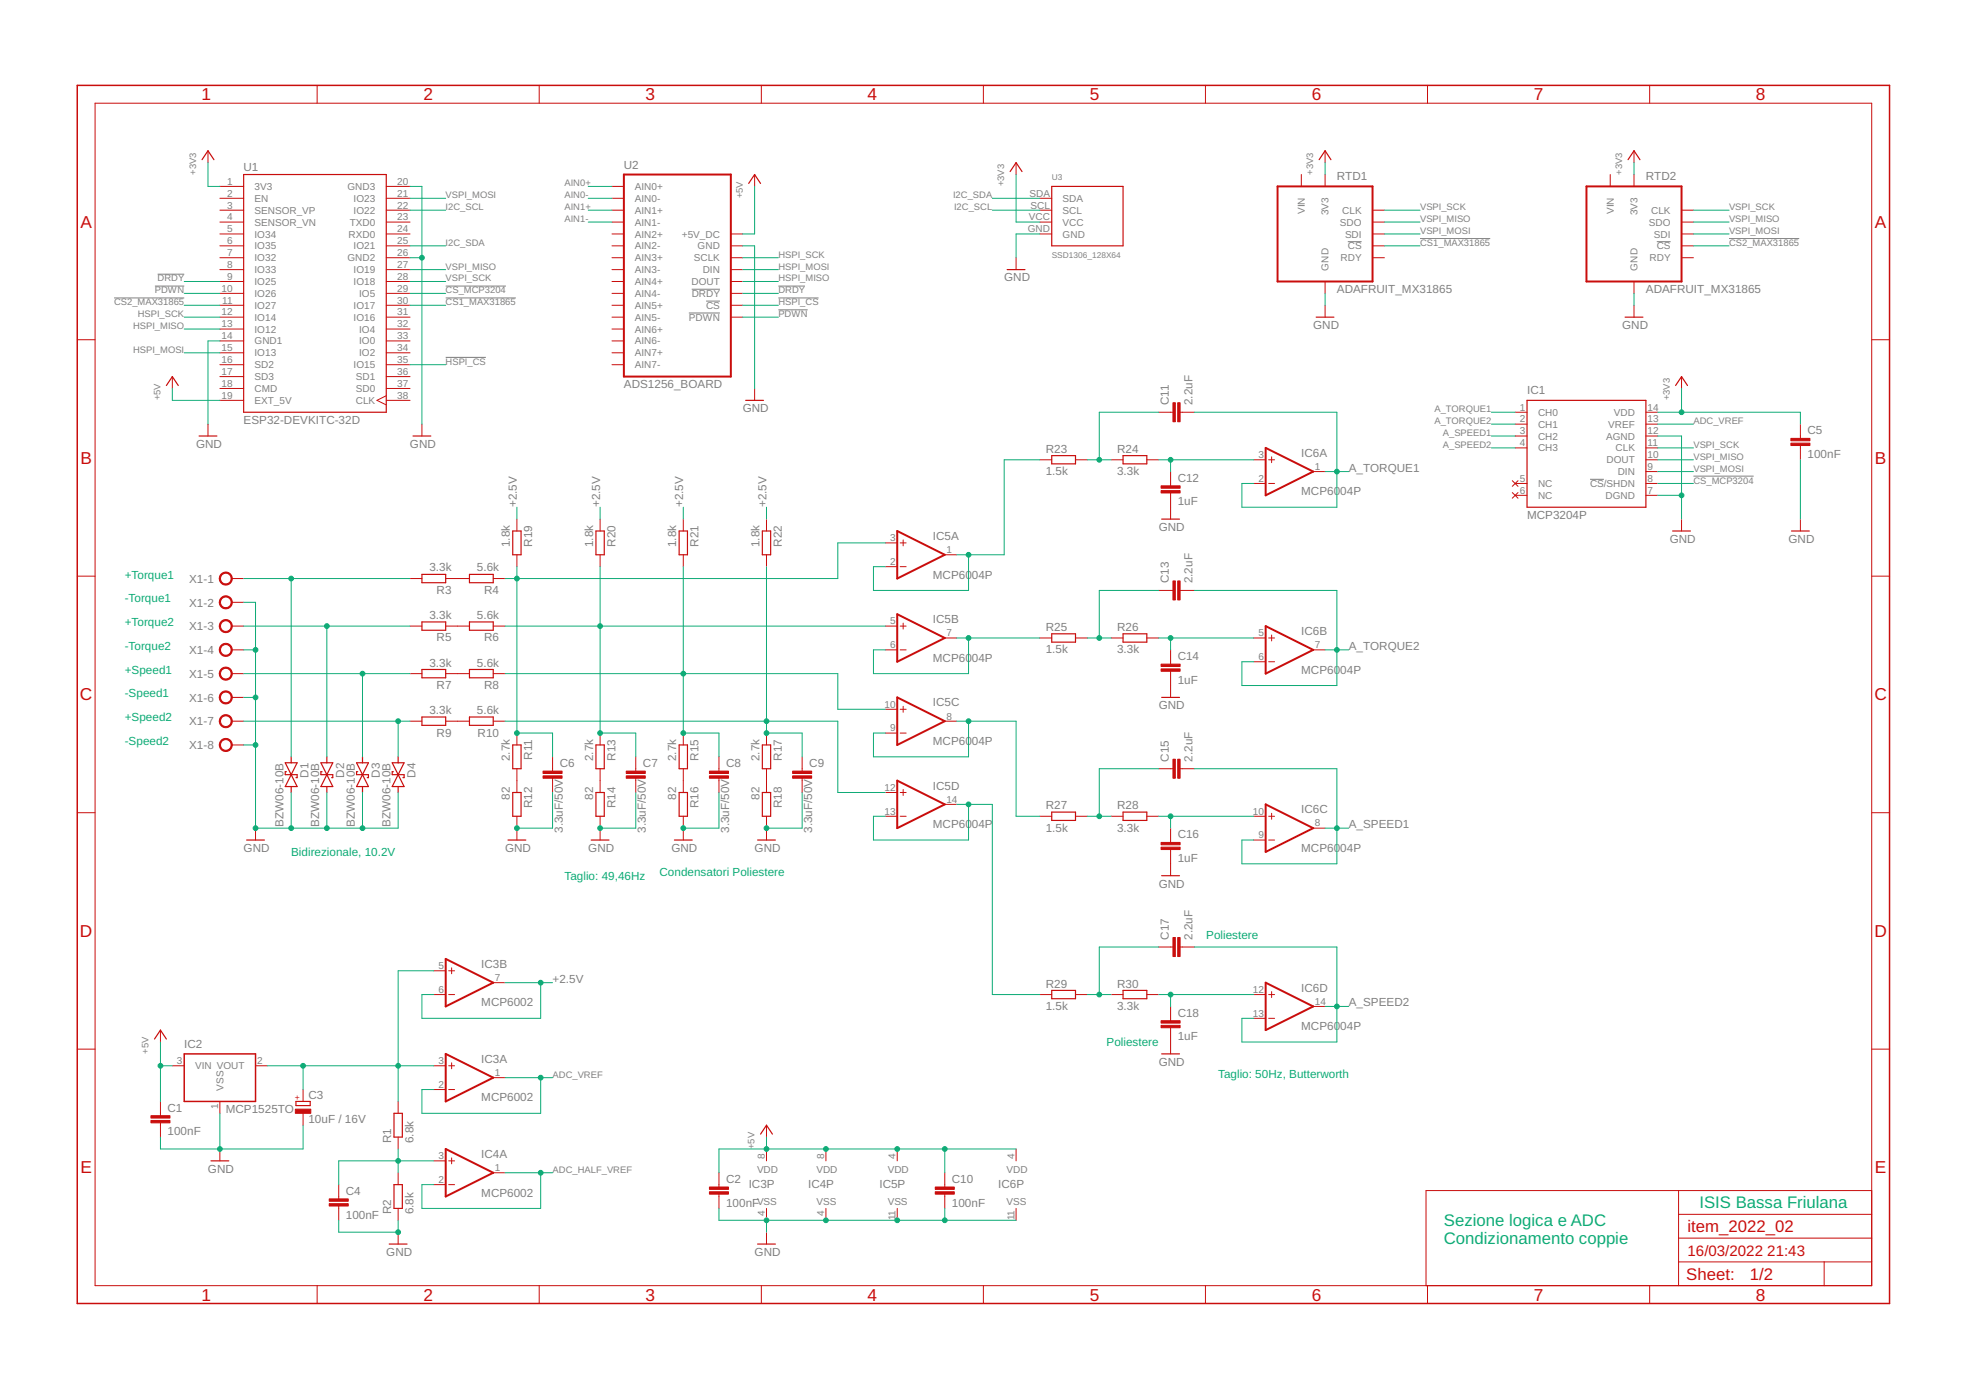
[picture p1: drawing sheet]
<svg xmlns="http://www.w3.org/2000/svg" width="420mm" height="297mm" viewBox="0 0 420 297" stroke-linecap="round" stroke-linejoin="round" font-family="sans-serif">
<g fill="none" stroke="#808080" stroke-width=".21">
<path d="M33.7 58.6h5.7M288 51.6h3M303.5 51h15M354.1 51.6h2.9M369.5 51h15M24.4 63.7h15M33.1 61.1h6.3M95.2 61.1h12.9M95.2 63.7h15M95.2 76.4h8.6M147.2 66.9h6.7M147.8 61.8h6.1"/>
<path d="M150.9 64.3h3M166.3 61.1h5.7M166.3 63.7h8.6M166.3 66.2h6.3M339.8 102.4h3M361.9 101.7h12.9"/>
</g>
<g fill="none" stroke="#c90d0c" stroke-width=".25">
<path d="M43.2 34.1l1.2-1.9 1.3 1.9M52.1 37.3h30.4v50.8h-30.4zM160 39.2l1.3-1.9 1.2 1.9M215.9 36.7l1.2-1.9 1.3 1.9M224.8 39.8h15.2v12.7h-15.2zM281.9 34.1l1.3-1.9 1.2 1.9M347.9 34.1l1.3-1.9 1.3 1.9M215.2 57.6h3.9M281.3 67.8h3.8M347.3 67.8h3.8M35.6 82.4l1.2-1.9 1.3 1.9M42.5 93.2h3.9"/>
<path d="M88.3 93.2h3.8M159.4 85.6h3.8M224.8 97.4h5v1.7h-5zM240 97.4h5.1v1.7h-5.1zM326.3 85.6h25.4v22.8h-25.4zM358.1 82.4l1.3-1.9 1.2 1.9M109.6 113.5h1.8v5.1h-1.8zM127.4 113.5h1.7v5.1h-1.7zM145.1 113.5h1.8v5.1h-1.8zM162.9 113.5h1.8v5.1h-1.8zM248.3 110.9h3.8M357.5 113.5h3.8"/>
<path d="M382.9 113.5h3.8M90.2 122.7h5v1.8h-5zM90.2 132.9h5v1.8h-5zM100.3 122.7h5.1v1.8h-5.1zM100.3 132.9h5.1v1.8h-5.1zM224.8 135.4h5v1.8h-5zM240 135.4h5.1v1.8h-5.1zM90.2 143.1h5v1.7h-5zM90.2 153.2h5v1.8h-5zM100.3 143.1h5.1v1.7h-5.1zM100.3 153.2h5.1v1.8h-5.1zM109.6 159.2h1.8v5.1h-1.8z"/>
<path d="M127.4 159.2h1.7v5.1h-1.7zM145.1 159.2h1.8v5.1h-1.8zM162.9 159.2h1.8v5.1h-1.8zM248.3 149h3.8M52.7 179.5h3.8M61 163h2.5l-2.5 5.1h2.5zM61.2 164.9h-.2v.6h2.5v.7h-.3M62.2 161.7v1.3M62.2 168.1v1.3M68.6 163l2.5 5.1h-2.5l2.5-5.1zM68.8 164.9h-.2v.6h2.5v.7h-.2M69.8 161.7v1.3"/>
<path d="M69.8 168.1v1.3M76.2 163h2.5l-2.5 5.1h2.5zM76.5 164.9h-.3v.6h2.5v.7h-.2M77.5 161.7v1.3M77.5 168.1v1.3M83.8 163h2.6l-2.6 5.1h2.6zM84.1 164.9h-.3v.6h2.6v.7h-.3M85.1 161.7v1.3M85.1 168.1v1.3M108.6 179.5h3.8M109.6 169.4h1.8v5h-1.8zM126.3 179.5h3.9"/>
<path d="M127.4 169.4h1.7v5h-1.7zM144.1 179.5h3.8M145.1 169.4h1.8v5h-1.8zM161.9 179.5h3.8M162.9 169.4h1.8v5h-1.8zM224.8 173.5h5v1.8h-5zM240 173.5h5.1v1.8h-5.1zM248.3 187.1h3.8M224.8 211.6h5v1.8h-5zM240 211.6h5.1v1.8h-5.1zM33 222l1.3-1.9 1.3 1.9M63.2 235.4h3.1v.9h-3.1z"/>
<path d="M84.2 237.9h1.8v5.1h-1.8zM248.3 225.2h3.8M45.1 248.1h3.8M84.2 253.2h1.8v5h-1.8zM162.5 242.4l1.3-1.9 1.3 1.9M83.2 265.9h3.8M161.9 265.9h3.8"/>
</g>
<g fill="none" stroke="#c90d0c" stroke-width=".21">
<path d="M67.8 18.2v3.9M115.2 18.2v3.9M162.7 18.2v3.9M210.2 18.2v3.9M257.6 18.2v3.9M305.1 18.2v3.9M352.6 18.2v3.9M20.3 22.1h379.7v252.6h-379.7zM44.4 32.2v2.6M47 39.8h5.1M82.5 39.8h5.1M130.8 39.8h2.5"/>
<path d="M161.3 37.3v2.5M217.1 34.8v2.5M278.1 37.3v2.5M283.2 32.2v2.6M283.2 37.3v2.5M344.1 37.3v2.5M349.2 32.2v2.6M349.2 37.3v2.5M47 42.4h5.1M47 44.9h5.1M47 47.5h5.1M47 50h5.1"/>
<path d="M47 52.5h5.1M47 55.1h5.1M47 57.6h5.1M82.5 42.4h5.1M82.5 44.9h5.1M82.5 47.5h5.1M82.5 50h5.1M82.5 52.5h5.1M82.5 55.1h5.1M82.5 57.6h5.1M130.8 42.4h2.5M130.8 44.9h2.5"/>
<path d="M130.8 47.5h2.5M130.8 50h2.5M130.8 52.5h2.5M130.8 55.1h2.5M130.8 57.6h2.5M156.2 50h2.5M156.2 52.5h2.5M156.2 55.1h2.5M156.2 57.6h2.5M217.1 55.1v2.5M222.2 42.4h2.6M222.2 44.9h2.6"/>
<path d="M222.2 47.5h2.6M222.2 50h2.6M293.3 44.9h2.6M293.3 47.5h2.6M293.3 50h2.6M293.3 52.5h2.6M293.3 55.1h2.6M359.4 44.9h2.5M359.4 47.5h2.5M359.4 50h2.5M359.4 52.5h2.5M359.4 55.1h2.5"/>
<path d="M16.5 72.6h3.8M47 60.2h5.1M47 62.7h5.1M47 65.2h5.1M47 67.8h5.1M47 70.3h5.1M47 72.9h5.1M47 75.4h5.1M47 77.9h5.1M82.5 60.2h5.1M82.5 62.7h5.1M82.5 65.2h5.1"/>
<path d="M82.5 67.8h5.1M82.5 70.3h5.1M82.5 72.9h5.1M82.5 75.4h5.1M82.5 77.9h5.1M130.8 60.2h2.5M130.8 62.7h2.5M130.8 65.2h2.5M130.8 67.8h2.5M130.8 70.3h2.5M130.8 72.9h2.5M130.8 75.4h2.5"/>
<path d="M130.8 77.9h2.5M156.2 60.2h2.5M156.2 62.7h2.5M156.2 65.2h2.5M156.2 67.8h2.5M283.2 60.2v2.5M283.2 65.2v2.6M349.2 60.2v2.5M349.2 65.2v2.6M400 72.6h3.8M36.8 80.5v2.5M44.4 90.6v2.6"/>
<path d="M47 80.5h5.1M47 83h5.1M47 85.6h5.1M82.5 80.5h5.1M82.5 83h5.1M82.5 85.6h5.1M82.5 84.6l-1.9 1 1.9 .9M90.2 90.6v2.6M161.3 83v2.6M222.2 98.3h2.6M229.8 98.3h2.6M237.5 98.3h2.5"/>
<path d="M245.1 98.3h2.5M247.6 88.1h3.1M252.2 88.1h3M267.9 98.3h2.6M271.1 98.3h1.3M271.8 97.6v1.3M323.8 88.1h2.5M323.8 90.6h2.5M323.8 95.7h2.5M323.8 93.2h2.5M351.7 88.1h2.6M351.7 90.6h2.6"/>
<path d="M351.7 98.3h2.6M351.7 95.7h2.6M351.7 93.2h2.6M359.4 80.5v2.5M384.8 90.6v3.1M384.8 95.2v3.1M110.5 110.9v2.6M110.5 118.6v2.5M128.2 110.9v2.6M128.2 118.6v2.5M146 110.9v2.6M146 118.6v2.5"/>
<path d="M163.8 110.9v2.6M163.8 118.6v2.5M189.2 116h2.5M192.4 116h1.3M193 115.4v1.2M201.9 118.6h2.5M250.2 100.8v3M250.2 105.3v5.6M267.9 103.3h2.6M271.1 103.3h1.3M280.6 100.8h2.6M323.2 102.7l1.2 1.2"/>
<path d="M323.2 105.3l1.2 1.2M323.8 103.3h2.5M323.8 105.9h2.5M324.4 102.7l-1.2 1.2M324.4 105.3l-1.2 1.2M351.7 103.3h2.6M351.7 105.9h2.6M351.7 100.8h2.6M359.4 110.9v2.6M384.8 110.9v2.6M16.5 123.1h3.8M49.5 123.6h2.6"/>
<path d="M49.5 128.7h2.6M49.5 133.8h2.6M49.5 138.9h2.6M87.6 123.6h2.6M87.6 133.8h2.6M95.2 123.6h5.1M95.2 133.8h5.1M105.4 123.6h2.5M105.4 133.8h2.5M189.2 133.8h2.5M189.2 138.9h2.5M189.2 121.1h2.5"/>
<path d="M192.4 133.8h1.3M192.4 138.9h1.3M192.4 121.1h1.3M193 133.2v1.2M201.9 136.3h2.5M222.2 136.3h2.6M229.8 136.3h2.6M237.5 136.3h2.5M245.1 136.3h2.5M247.6 126.2h3.1M250.2 138.9v3M252.2 126.2h3"/>
<path d="M267.9 136.3h2.6M271.1 136.3h1.3M271.8 135.7v1.3M280.6 138.9h2.6M400 123.1h3.8M49.5 144h2.6M49.5 149h2.6M49.5 154.1h2.6M49.5 159.2h2.6M87.6 144h2.6M87.6 154.1h2.6M95.2 144h5.1"/>
<path d="M95.2 154.1h5.1M105.4 144h2.5M105.4 154.1h2.5M110.5 156.7v2.5M128.2 156.7v2.5M146 156.7v2.5M163.8 156.7v2.5M189.2 151.6h2.5M189.2 156.7h2.5M192.4 151.6h1.3M192.4 156.7h1.3M193 150.9v1.3"/>
<path d="M201.9 154.1h2.5M250.2 143.4v5.6M267.9 141.4h2.6M271.1 141.4h1.3M16.5 173.7h3.8M54.6 177v2.5M110.5 164.3v5.1M110.5 174.4v5.1M118.1 161.7v3.1M118.1 166.3v3.1M128.2 164.3v5.1M128.2 174.4v5.1"/>
<path d="M135.9 161.7v3.1M135.9 166.3v3.1M146 164.3v5.1M146 174.4v5.1M153.6 161.7v3.1M153.6 166.3v3.1M163.8 164.3v5.1M163.8 174.4v5.1M171.4 161.7v3.1M171.4 166.3v3.1M189.2 169.4h2.5M189.2 174.4h2.5"/>
<path d="M192.4 169.4h1.3M192.4 174.4h1.3M193 168.7v1.3M201.9 171.9h2.5M222.2 174.4h2.6M229.8 174.4h2.6M237.5 174.4h2.5M245.1 174.4h2.5M247.6 164.3h3.1M250.2 177v3M252.2 164.3h3M267.9 174.4h2.6"/>
<path d="M267.9 179.5h2.6M271.1 174.4h1.3M271.1 179.5h1.3M271.8 173.8v1.3M280.6 177h2.6M400 173.7h3.8M250.2 181.5v5.6M92.7 207.5h2.5M92.7 212.5h2.5M95.9 207.5h1.3M95.9 212.5h1.3M96.5 206.8v1.3"/>
<path d="M105.4 210h2.5M222.2 212.5h2.6M229.8 212.5h2.6M237.5 212.5h2.5M245.1 212.5h2.5M247.6 202.4h3.1M250.2 215.1v3M250.2 219.6v5.6M252.2 202.4h3M267.9 212.5h2.6M267.9 217.6h2.6M271.1 212.5h1.3"/>
<path d="M271.1 217.6h1.3M271.8 211.9v1.3M280.6 215.1h2.6M16.5 224.2h3.8M34.3 220.1v2.6M34.3 235.4v3M34.3 239.9v3.1M36.8 227.8h2.6M47 235.4v2.5M54.6 227.8h2.5M64.8 232.8v2.6M64.8 237.9v2.6"/>
<path d="M85.1 235.4v2.5M92.7 227.8h2.5M92.7 232.8h2.5M95.9 227.8h1.3M95.9 232.8h1.3M96.5 227.1v1.3M105.4 230.3h2.5M400 224.2h3.8M47 245.5v2.6M72.4 253.2v3M72.4 257.7v3.1M85.1 243v2.5"/>
<path d="M85.1 250.6v2.6M85.1 258.2v2.6M92.7 248.1h2.5M92.7 253.2h2.5M95.9 248.1h1.3M95.9 253.2h1.3M96.5 247.4v1.3M105.4 250.6h2.5M153.6 250.6v3.1M153.6 255.2v3M163.8 240.5v2.5M163.8 245.5v2.6"/>
<path d="M163.8 258.2v2.6M176.5 245.5v2.6M176.5 258.2v2.6M191.7 245.5v2.6M191.7 258.2v2.6M201.9 250.6v3.1M201.9 255.2v3M217.1 245.5v2.6M217.1 258.2v2.6M358.7 254.4v20.3M358.7 259.5h41.3M400 254.4h-95.2v20.3"/>
<path d="M67.8 274.7v3.9M85.1 263.3v2.6M115.2 274.7v3.9M162.7 274.7v3.9M163.8 263.3v2.6M210.2 274.7v3.9M257.6 274.7v3.9M305.1 274.7v3.9M352.6 274.7v3.9M358.7 269.7h41.3M358.7 264.6h41.3M389.8 269.7v5"/>
</g>
<g fill="none" stroke="#c90d0c" stroke-width=".42">
<path d="M133.3 37.3h22.9v43.2h-22.9zM273 39.8h20.3v20.4h-20.3zM339 39.8h20.4v20.4h-20.4zM270.5 95.7l10.1 5.1-10.1 5.1zM191.7 113.5l10.2 5.1-10.2 5zM191.7 131.3l10.2 5-10.2 5.1zM270.5 133.8l10.1 5.1-10.1 5.1zM191.7 149l10.2 5.1-10.2 5.1zM191.7 166.8l10.2 5.1-10.2 5.1zM270.5 171.9l10.1 5.1-10.1 5.1zM95.2 204.9l10.2 5.1-10.2 5.1zM270.5 210l10.1 5.1-10.1 5z"/>
<path d="M95.2 225.2l10.2 5.1-10.2 5.1zM95.2 245.5l10.2 5.1-10.2 5.1z"/>
</g>
<path d="M16.5 18.2h387.3v260.4h-387.3zM39.4 225.2h15.2v10.2h-15.2z" fill="none" stroke="#c90d0c" stroke-width=".32"/>
<g fill="#c90d0c" stroke="#c90d0c" stroke-width=".21">
<path d="M32.3 239.4h4v.5h-4z"/>
<path d="M32.3 238.4h4v.5h-4z"/>
<path d="M151.6 254.7h4.1v.5h-4.1z"/>
<path d="M151.6 253.7h4.1v.5h-4.1z"/>
<path d="M63.1 237h3.3v.9h-3.3z"/>
<path d="M70.4 257.2h4v.5h-4z"/>
<path d="M70.4 256.2h4v.5h-4z"/>
<path d="M382.7 94.7h4.1v.5h-4.1z"/>
<path d="M382.7 93.7h4.1v.5h-4.1z"/>
<path d="M116.1 165.8h4v.5h-4z"/>
<path d="M116.1 164.8h4v.5h-4z"/>
<path d="M133.8 165.8h4.1v.5h-4.1z"/>
<path d="M133.8 164.8h4.1v.5h-4.1z"/>
<path d="M151.6 165.8h4.1v.5h-4.1z"/>
<path d="M151.6 164.8h4.1v.5h-4.1z"/>
<path d="M169.4 165.8h4.1v.5h-4.1z"/>
<path d="M169.4 164.8h4.1v.5h-4.1z"/>
<path d="M199.9 254.7h4v.5h-4z"/>
<path d="M199.9 253.7h4v.5h-4z"/>
<path d="M251.7 86.1h.5v4h-.5z"/>
<path d="M250.7 86.1h.5v4h-.5z"/>
<path d="M248.1 104.8h4.1v.5h-4.1z"/>
<path d="M248.1 103.8h4.1v.5h-4.1z"/>
<path d="M251.7 124.1h.5v4.1h-.5z"/>
<path d="M250.7 124.1h.5v4.1h-.5z"/>
<path d="M248.1 142.9h4.1v.5h-4.1z"/>
<path d="M248.1 141.9h4.1v.5h-4.1z"/>
<path d="M251.7 162.2h.5v4.1h-.5z"/>
<path d="M250.7 162.2h.5v4.1h-.5z"/>
<path d="M248.1 181h4.1v.5h-4.1z"/>
<path d="M248.1 180h4.1v.5h-4.1z"/>
<path d="M251.7 200.3h.5v4.1h-.5z"/>
<path d="M250.7 200.3h.5v4.1h-.5z"/>
<path d="M248.1 219.1h4.1v.5h-4.1z"/>
<path d="M248.1 218.1h4.1v.5h-4.1z"/>
</g>
<g fill="#c90d0c" stroke="#c90d0c" stroke-width=".21">
<path d="M47.2 122.7a1.4 1.4 0 0 1 2.3 .2 1.4 1.4 0 0 1-.9 2.1 1.4 1.4 0 0 1-1.7-1.4h.2a1.14 1.14 0 0 1 1.6-1 1.14 1.14 0 0 1 .3 1.9 1.14 1.14 0 0 1-1.8-.6l-.1-.3h-.2z" fill-rule="evenodd"/>
<path d="M47.2 127.8a1.4 1.4 0 0 1 2.3 .2 1.4 1.4 0 0 1-.9 2.1 1.4 1.4 0 0 1-1.7-1.4h.2a1.14 1.14 0 0 1 1.6-1 1.14 1.14 0 0 1 .3 1.9 1.14 1.14 0 0 1-1.8-.6l-.1-.3h-.2z" fill-rule="evenodd"/>
<path d="M47.2 132.8a1.39 1.39 0 0 1 2.2 .3 1.39 1.39 0 0 1-.8 2 1.39 1.39 0 0 1-1.7-1.3h.2a1.14 1.14 0 0 1 1.6-1.1 1.14 1.14 0 0 1 .3 1.9 1.14 1.14 0 0 1-1.8-.5l-.1-.3h-.2z" fill-rule="evenodd"/>
<path d="M47.2 137.9a1.39 1.39 0 0 1 2.2 .3 1.39 1.39 0 0 1-.8 2 1.39 1.39 0 0 1-1.7-1.3h.2a1.14 1.14 0 0 1 1.6-1.1 1.14 1.14 0 0 1 .3 1.9 1.14 1.14 0 0 1-1.8-.5l-.1-.3h-.2z" fill-rule="evenodd"/>
<path d="M47.2 143a1.39 1.39 0 0 1 2.2 .2 1.39 1.39 0 0 1-.8 2.1 1.39 1.39 0 0 1-1.7-1.3h.2a1.14 1.14 0 0 1 1.6-1.1 1.14 1.14 0 0 1 .3 1.9 1.14 1.14 0 0 1-1.8-.5l-.1-.3h-.2z" fill-rule="evenodd"/>
<path d="M47.2 148.1a1.39 1.39 0 0 1 2.2 .2 1.39 1.39 0 0 1-.8 2.1 1.39 1.39 0 0 1-1.7-1.4h.2a1.14 1.14 0 0 1 1.6-1 1.14 1.14 0 0 1 .3 1.9 1.14 1.14 0 0 1-1.8-.6l-.1-.3h-.2z" fill-rule="evenodd"/>
<path d="M47.2 153.2a1.39 1.39 0 0 1 2.2 .2 1.39 1.39 0 0 1-.8 2.1 1.39 1.39 0 0 1-1.7-1.4h.2a1.14 1.14 0 0 1 1.6-1.1 1.14 1.14 0 0 1 .3 1.9 1.14 1.14 0 0 1-1.8-.5l-.1-.3h-.2z" fill-rule="evenodd"/>
<path d="M47.2 158.2a1.39 1.39 0 0 1 2.2 .3 1.39 1.39 0 0 1-.8 2 1.39 1.39 0 0 1-1.7-1.3h.2a1.14 1.14 0 0 1 1.6-1.1 1.14 1.14 0 0 1 .3 1.9 1.14 1.14 0 0 1-1.8-.5l-.1-.3h-.2z" fill-rule="evenodd"/>
</g>
<g fill="none" stroke="#0dab76" stroke-width=".21">
<path d="M44.4 34.8v5h2.6M87.6 39.8h2.6v50.8M125.7 39.8h5.1M161.3 39.8v10.2h-2.6M217.1 37.3v10.2h5.1M283.2 34.8v2.5M349.2 34.8v2.5M87.6 52.5h7.6M87.6 55.1h2.6M87.6 57.6h7.6M87.6 44.9h7.6M87.6 42.4h7.6"/>
<path d="M125.7 47.5h5.1M125.7 44.9h5.1M125.7 42.4h5.1M158.7 52.5h2.6v30.5M158.7 55.1h7.6M158.7 57.6h7.6M212.1 44.9h10.1M212.1 42.4h10.1M222.2 50h-5.1v5.1M295.9 47.5h7.6M295.9 52.5h7.6M295.9 50h7.6"/>
<path d="M295.9 44.9h7.6M361.9 47.5h7.6M361.9 52.5h7.6M361.9 50h7.6M361.9 44.9h7.6M39.4 67.8h7.6M39.4 75.4h7.6M39.4 70.3h7.6M39.4 60.2h7.6M39.4 62.7h7.6M39.4 65.2h7.6M47 72.9h-2.6v17.7"/>
<path d="M87.6 60.2h7.6M87.6 62.7h7.6M87.6 65.2h7.6M87.6 77.9h7.6M158.7 67.8h7.6M158.7 60.2h7.6M158.7 62.7h7.6M158.7 65.2h7.6M283.2 62.7v2.5M349.2 62.7v2.5M36.8 83v2.6h10.2M222.2 98.3h-7.6v20.3h-10.2"/>
<path d="M232.4 98.3h5.1M247.6 88.1h-12.7v10.2M247.6 98.3h20.3M250.2 98.3v2.5M255.2 88.1h30.5v20.3h-20.3v-5.1h2.5M318.7 88.1h5.1M318.7 93.2h5.1M318.7 95.7h5.1M318.7 90.6h5.1M354.3 88.1h30.5v2.5M354.3 93.2h5.1v17.7M354.3 95.7h7.6"/>
<path d="M354.3 98.3h7.6M354.3 90.6h7.6M359.4 83v5.1M384.8 98.3v12.6M110.5 108.4v2.5M128.2 108.4v2.5M146 108.4v2.5M163.8 108.4v2.5M189.2 116h-10.2v7.6h-71.1M207 118.6v7.6h-20.3v-5.1h2.5M283.2 100.8h5M354.3 105.9h5.1"/>
<path d="M354.3 100.8h7.6M354.3 103.3h7.6M52.1 128.7h2.5v48.3h30.5v-7.6M52.1 138.9h2.5M52.1 123.6h35.5M52.1 133.8h35.5M62.2 123.6v38.1M69.8 133.8v27.9M107.9 133.8h81.3M110.5 121.1v35.6h7.6v5M128.2 121.1v35.6h7.7v5M146 121.1v35.6h7.6v5"/>
<path d="M163.8 121.1v35.6h7.6v5M204.4 136.3h17.8M207 136.3v7.7h-20.3v-5.1h2.5M232.4 136.3h5.1M247.6 126.2h-12.7v10.1M247.6 136.3h20.3M250.2 136.3v2.6M255.2 126.2h30.5v20.3h-20.3v-5.1h2.5M283.2 138.9h5M52.1 159.2h2.5M52.1 149h2.5M52.1 144h35.5"/>
<path d="M52.1 154.1h35.5M77.5 144v17.7M85.1 154.1v7.6M107.9 144h71.1v7.6h10.2M107.9 154.1h71.1v15.3h10.2M204.4 154.1h12.7v20.3h5.1M207 154.1v7.6h-20.3v-5h2.5M62.2 169.4v7.6M69.8 169.4v7.6M77.5 169.4v7.6M118.1 169.4v7.6h-7.6M135.9 169.4v7.6h-7.7"/>
<path d="M153.6 169.4v7.6h-7.6M171.4 169.4v7.6h-7.6M204.4 171.9h7.7v40.6h10.1M207 171.9v7.6h-20.3v-5.1h2.5M232.4 174.4h5.1M247.6 164.3h-12.7v10.1M247.6 174.4h20.3M250.2 174.4v2.6M255.2 164.3h30.5v20.3h-20.3v-5.1h2.5M283.2 177h5M92.7 207.5h-7.6v27.9M107.9 210h10.2"/>
<path d="M115.5 210v7.6h-25.3v-5.1h2.5M232.4 212.5h5.1M247.6 202.4h-12.7v10.1M247.6 212.5h20.3M250.2 212.5v2.6M255.2 202.4h30.5v20.3h-20.3v-5.1h2.5M283.2 215.1h5M34.3 222.7v12.7M34.3 227.8h2.5M47 237.9v7.6M57.1 227.8h35.6M64.8 227.8v5"/>
<path d="M107.9 230.3h10.2M115.5 230.3v7.6h-25.3v-5.1h2.5M64.8 240.5v5h-30.5v-2.5M85.1 245.5v5.1M92.7 248.1h-20.3v5.1M107.9 250.6h10.2M115.5 250.6v7.6h-25.3v-5h2.5M153.6 258.2v2.6h63.5M163.8 243v2.5M201.9 245.5v5.1M201.9 258.2v2.6M217.1 245.5h-63.5v5.1"/>
<path d="M72.4 260.8v2.5h12.7v-2.5M163.8 260.8v2.5"/>
</g>
<g fill="#0dab76" stroke="#0dab76" stroke-width=".21">
<circle cx="359.4" cy="88.1" r=".51"/>
<circle cx="359.4" cy="105.9" r=".51"/>
<circle cx="90.2" cy="55.1" r=".51"/>
<circle cx="47" cy="245.5" r=".51"/>
<circle cx="163.8" cy="260.8" r=".51"/>
<circle cx="176.5" cy="260.8" r=".51"/>
<circle cx="191.7" cy="260.8" r=".51"/>
<circle cx="201.9" cy="260.8" r=".51"/>
<circle cx="85.1" cy="263.3" r=".51"/>
<circle cx="54.6" cy="159.2" r=".51"/>
<circle cx="54.6" cy="149" r=".51"/>
<circle cx="54.6" cy="138.9" r=".51"/>
<circle cx="54.6" cy="177" r=".51"/>
<circle cx="77.5" cy="177" r=".51"/>
<circle cx="69.8" cy="177" r=".51"/>
<circle cx="62.2" cy="177" r=".51"/>
<circle cx="110.5" cy="177" r=".51"/>
<circle cx="128.2" cy="177" r=".51"/>
<circle cx="146" cy="177" r=".51"/>
<circle cx="163.8" cy="177" r=".51"/>
<circle cx="34.3" cy="227.8" r=".51"/>
<circle cx="163.8" cy="245.5" r=".51"/>
<circle cx="176.5" cy="245.5" r=".51"/>
<circle cx="191.7" cy="245.5" r=".51"/>
<circle cx="201.9" cy="245.5" r=".51"/>
<circle cx="64.8" cy="227.8" r=".51"/>
<circle cx="85.1" cy="227.8" r=".51"/>
<circle cx="115.5" cy="230.3" r=".51"/>
<circle cx="85.1" cy="248.1" r=".51"/>
<circle cx="115.5" cy="250.6" r=".51"/>
<circle cx="285.7" cy="100.8" r=".51"/>
<circle cx="285.7" cy="138.9" r=".51"/>
<circle cx="285.7" cy="177" r=".51"/>
<circle cx="285.7" cy="215.1" r=".51"/>
<circle cx="62.2" cy="123.6" r=".51"/>
<circle cx="69.8" cy="133.8" r=".51"/>
<circle cx="77.5" cy="144" r=".51"/>
<circle cx="85.1" cy="154.1" r=".51"/>
<circle cx="110.5" cy="123.6" r=".51"/>
<circle cx="110.5" cy="156.7" r=".51"/>
<circle cx="128.2" cy="133.8" r=".51"/>
<circle cx="128.2" cy="156.7" r=".51"/>
<circle cx="146" cy="144" r=".51"/>
<circle cx="146" cy="156.7" r=".51"/>
<circle cx="163.8" cy="154.1" r=".51"/>
<circle cx="163.8" cy="156.7" r=".51"/>
<circle cx="115.5" cy="210" r=".51"/>
<circle cx="207" cy="118.6" r=".51"/>
<circle cx="207" cy="136.3" r=".51"/>
<circle cx="207" cy="154.1" r=".51"/>
<circle cx="207" cy="171.9" r=".51"/>
<circle cx="234.9" cy="98.3" r=".51"/>
<circle cx="250.2" cy="98.3" r=".51"/>
<circle cx="234.9" cy="136.3" r=".51"/>
<circle cx="250.2" cy="136.3" r=".51"/>
<circle cx="234.9" cy="174.4" r=".51"/>
<circle cx="250.2" cy="174.4" r=".51"/>
<circle cx="234.9" cy="212.5" r=".51"/>
<circle cx="250.2" cy="212.5" r=".51"/>
</g>
<g font-size="3.7" fill="#c90d0c">
<text x="43" y="21.4">1</text>
<text x="90.5" y="21.4">2</text>
<text x="138" y="21.4">3</text>
<text x="185.4" y="21.4">4</text>
<text x="232.9" y="21.4">5</text>
<text x="280.3" y="21.4">6</text>
<text x="327.8" y="21.4">7</text>
<text x="375.3" y="21.4">8</text>
<text x="17.2" y="48.6">A</text>
<text x="400.7" y="48.6">A</text>
<text x="17.2" y="99.2">B</text>
<text x="400.7" y="99.2">B</text>
<text x="17.1" y="149.7">C</text>
<text x="400.6" y="149.7">C</text>
<text x="17.1" y="200.2">D</text>
<text x="400.6" y="200.2">D</text>
<text x="17.2" y="250.8">E</text>
<text x="400.7" y="250.8">E</text>
<text x="43" y="277.9">1</text>
<text x="90.5" y="277.9">2</text>
<text x="138" y="277.9">3</text>
<text x="185.4" y="277.9">4</text>
<text x="232.9" y="277.9">5</text>
<text x="280.3" y="277.9">6</text>
<text x="327.8" y="277.9">7</text>
<text x="375.3" y="277.9">8</text>
</g>
<g font-size="3.6" fill="#0dab76">
<text x="308.6" y="262">Sezione logica e ADC</text>
<text x="363.2" y="258.2">ISIS Bassa Friulana</text>
<text x="308.6" y="265.9">Condizionamento coppie</text>
</g>
<g font-size="3.6" fill="#c90d0c">
<text x="360.6" y="263.3">item_2022_02</text>
<text x="360.4" y="273.6">Sheet:</text>
<text x="374" y="273.5">1/2</text>
</g>
<g font-size="3.2" fill="#c90d0c">
<text x="360.6" y="268.4">16/03/2022</text>
<text x="377.7" y="268.4">21:43</text>
</g>
<g font-size="2.5" fill="#808080">
<text x="52" y="36.6">U1</text>
<text x="133.3" y="36">U2</text>
<text x="285.7" y="38.6">RTD1</text>
<text x="351.8" y="38.6">RTD2</text>
<text x="214.6" y="60.2">GND</text>
<text x="285.7" y="62.7">ADAFRUIT_MX31865</text>
<text x="351.8" y="62.7">ADAFRUIT_MX31865</text>
<text x="280.6" y="70.3">GND</text>
<text x="346.7" y="70.3">GND</text>
<text x="133.3" y="83">ADS1256_BOARD</text>
<text x="158.7" y="88.1">GND</text>
<text x="249.8" y="86.6" transform="rotate(-90 249.8 86.6)">C11</text>
<text x="254.9" y="86.6" transform="rotate(-90 254.9 86.6)">2.2uF</text>
<text x="326.4" y="84.3">IC1</text>
<text x="41.9" y="95.7">GND</text>
<text x="52" y="90.7">ESP32-DEVKITC-32D</text>
<text x="87.6" y="95.7">GND</text>
<text x="386.3" y="92.8">C5</text>
<text x="223.5" y="101.5">1.5k</text>
<text x="223.5" y="96.7">R23</text>
<text x="238.7" y="101.5">3.3k</text>
<text x="238.7" y="96.7">R24</text>
<text x="278.1" y="97.6">IC6A</text>
<text x="288.3" y="100.8">A_TORQUE1</text>
<text x="386.3" y="97.9">100nF</text>
<text x="251.7" y="102.9">C12</text>
<text x="278.1" y="105.9">MCP60</text>
<text x="286.4" y="105.9">04P</text>
<text x="110.5" y="108.4" transform="rotate(-90 110.5 108.4)">+2.5V</text>
<text x="128.3" y="108.4" transform="rotate(-90 128.3 108.4)">+2.5V</text>
<text x="146" y="108.4" transform="rotate(-90 146 108.4)">+2.5V</text>
<text x="163.8" y="108.4" transform="rotate(-90 163.8 108.4)">+2.5V</text>
<text x="247.6" y="113.5">GND</text>
<text x="251.7" y="108">1uF</text>
<text x="326.4" y="110.9">MCP3204P</text>
<text x="109" y="117" transform="rotate(-90 109 117)">1.8k</text>
<text x="113.8" y="116.8" transform="rotate(-90 113.8 116.8)">R19</text>
<text x="126.7" y="117" transform="rotate(-90 126.7 117)">1.8k</text>
<text x="131.5" y="116.8" transform="rotate(-90 131.5 116.8)">R20</text>
<text x="144.5" y="117" transform="rotate(-90 144.5 117)">1.8k</text>
<text x="149.3" y="116.8" transform="rotate(-90 149.3 116.8)">R21</text>
<text x="162.3" y="117" transform="rotate(-90 162.3 117)">1.8k</text>
<text x="167.1" y="116.8" transform="rotate(-90 167.1 116.8)">R22</text>
<text x="199.4" y="115.4">IC5A</text>
<text x="356.8" y="116">GND</text>
<text x="382.2" y="116">GND</text>
<text x="40.4" y="124.5">X1-1</text>
<text x="91.8" y="122.1">3.3k</text>
<text x="101.9" y="122.1">5.6k</text>
<text x="199.4" y="123.6">MCP60</text>
<text x="207.7" y="123.6">04P</text>
<text x="249.8" y="124.7" transform="rotate(-90 249.8 124.7)">C13</text>
<text x="254.9" y="124.7" transform="rotate(-90 254.9 124.7)">2.2uF</text>
<text x="40.4" y="129.6">X1-2</text>
<text x="93.3" y="126.9">R3</text>
<text x="103.5" y="126.9">R4</text>
<text x="40.4" y="134.7">X1-3</text>
<text x="91.8" y="132.3">3.3k</text>
<text x="93.3" y="137.1">R5</text>
<text x="101.9" y="132.3">5.6k</text>
<text x="103.5" y="137.1">R6</text>
<text x="199.4" y="133.2">IC5B</text>
<text x="223.5" y="134.8">R25</text>
<text x="238.7" y="134.8">R26</text>
<text x="278.1" y="135.7">IC6B</text>
<text x="40.4" y="139.8">X1-4</text>
<text x="91.8" y="142.4">3.3k</text>
<text x="101.9" y="142.4">5.6k</text>
<text x="199.4" y="141.4">MCP60</text>
<text x="207.7" y="141.4">04P</text>
<text x="223.5" y="139.6">1.5k</text>
<text x="238.7" y="139.6">3.3k</text>
<text x="251.7" y="141">C14</text>
<text x="278.1" y="144">MCP60</text>
<text x="286.4" y="144">04P</text>
<text x="288.3" y="138.9">A_TORQUE2</text>
<text x="40.4" y="144.8">X1-5</text>
<text x="40.4" y="149.9">X1-6</text>
<text x="93.3" y="147.2">R7</text>
<text x="103.5" y="147.2">R8</text>
<text x="251.7" y="146.1">1uF</text>
<text x="40.4" y="155">X1-7</text>
<text x="91.8" y="152.6">3.3k</text>
<text x="101.9" y="152.6">5.6k</text>
<text x="199.4" y="150.9">IC5C</text>
<text x="247.6" y="151.6">GND</text>
<text x="40.4" y="160.1">X1-8</text>
<text x="93.3" y="157.4">R9</text>
<text x="102.1" y="157.4">R10</text>
<text x="199.4" y="159.2">MCP60</text>
<text x="207.7" y="159.2">04P</text>
<text x="65.9" y="166.2" transform="rotate(-90 65.9 166.2)">D1</text>
<text x="73.5" y="166.2" transform="rotate(-90 73.5 166.2)">D2</text>
<text x="81.1" y="166.2" transform="rotate(-90 81.1 166.2)">D3</text>
<text x="88.8" y="166.2" transform="rotate(-90 88.8 166.2)">D4</text>
<text x="109" y="162.7" transform="rotate(-90 109 162.7)">2.7k</text>
<text x="113.8" y="162.3" transform="rotate(-90 113.8 162.3)">R11</text>
<text x="119.6" y="163.9">C6</text>
<text x="126.7" y="162.7" transform="rotate(-90 126.7 162.7)">2.7k</text>
<text x="131.5" y="162.5" transform="rotate(-90 131.5 162.5)">R13</text>
<text x="137.4" y="163.9">C7</text>
<text x="144.5" y="162.7" transform="rotate(-90 144.5 162.7)">2.7k</text>
<text x="149.3" y="162.5" transform="rotate(-90 149.3 162.5)">R15</text>
<text x="155.2" y="163.9">C8</text>
<text x="162.3" y="162.7" transform="rotate(-90 162.3 162.7)">2.7k</text>
<text x="167.1" y="162.5" transform="rotate(-90 167.1 162.5)">R17</text>
<text x="173" y="163.9">C9</text>
<text x="249.8" y="162.7" transform="rotate(-90 249.8 162.7)">C15</text>
<text x="254.9" y="162.7" transform="rotate(-90 254.9 162.7)">2.2uF</text>
<text x="109" y="170.9" transform="rotate(-90 109 170.9)">82</text>
<text x="113.8" y="172.7" transform="rotate(-90 113.8 172.7)">R12</text>
<text x="126.7" y="170.9" transform="rotate(-90 126.7 170.9)">82</text>
<text x="131.5" y="172.7" transform="rotate(-90 131.5 172.7)">R14</text>
<text x="144.5" y="170.9" transform="rotate(-90 144.5 170.9)">82</text>
<text x="149.3" y="172.7" transform="rotate(-90 149.3 172.7)">R16</text>
<text x="162.3" y="170.9" transform="rotate(-90 162.3 170.9)">82</text>
<text x="167.1" y="172.7" transform="rotate(-90 167.1 172.7)">R18</text>
<text x="199.4" y="168.7">IC5D</text>
<text x="223.5" y="172.9">R27</text>
<text x="238.7" y="172.9">R28</text>
<text x="278.1" y="173.8">IC6C</text>
<text x="60.6" y="176.7" transform="rotate(-90 60.6 176.7)">BZW06-10B</text>
<text x="68.2" y="176.7" transform="rotate(-90 68.2 176.7)">BZW06-10B</text>
<text x="75.8" y="176.7" transform="rotate(-90 75.8 176.7)">BZW06-10B</text>
<text x="83.4" y="176.7" transform="rotate(-90 83.4 176.7)">BZW06-10B</text>
<text x="120.3" y="178" transform="rotate(-90 120.3 178)">3.3uF/50V</text>
<text x="138" y="178" transform="rotate(-90 138 178)">3.3uF/50V</text>
<text x="155.8" y="178" transform="rotate(-90 155.8 178)">3.3uF/50V</text>
<text x="173.6" y="178" transform="rotate(-90 173.6 178)">3.3uF/50V</text>
<text x="199.4" y="177">MCP60</text>
<text x="207.7" y="177">04P</text>
<text x="223.5" y="177.7">1.5k</text>
<text x="238.7" y="177.7">3.3k</text>
<text x="251.7" y="179.1">C16</text>
<text x="288.3" y="177">A_SPEED1</text>
<text x="52.1" y="182.1">GND</text>
<text x="107.9" y="182.1">GND</text>
<text x="125.7" y="182.1">GND</text>
<text x="143.5" y="182.1">GND</text>
<text x="161.3" y="182.1">GND</text>
<text x="251.7" y="184.2">1uF</text>
<text x="278.1" y="182.1">MCP60</text>
<text x="286.4" y="182.1">04P</text>
<text x="247.6" y="189.7">GND</text>
<text x="249.8" y="200.8" transform="rotate(-90 249.8 200.8)">C17</text>
<text x="254.9" y="200.8" transform="rotate(-90 254.9 200.8)">2.2uF</text>
<text x="102.9" y="206.8">IC3B</text>
<text x="118.1" y="210">+2.5V</text>
<text x="102.9" y="215.1">MCP6002</text>
<text x="223.5" y="215.8">1.5k</text>
<text x="223.5" y="211">R29</text>
<text x="238.7" y="215.8">3.3k</text>
<text x="238.7" y="211">R30</text>
<text x="278.1" y="211.9">IC6D</text>
<text x="288.3" y="215.1">A_SPEED2</text>
<text x="251.7" y="217.2">C18</text>
<text x="278.1" y="220.1">MCP60</text>
<text x="286.4" y="220.1">04P</text>
<text x="39.4" y="224">IC2</text>
<text x="102.9" y="227.1">IC3A</text>
<text x="247.6" y="227.8">GND</text>
<text x="251.7" y="222.3">1uF</text>
<text x="35.8" y="237.5">C1</text>
<text x="48.3" y="237.9">MCP1525TO</text>
<text x="65.9" y="240">10uF / 16V</text>
<text x="65.9" y="234.9">C3</text>
<text x="102.9" y="235.4">MCP6002</text>
<text x="35.8" y="242.6">100nF</text>
<text x="83.6" y="244.3" transform="rotate(-90 83.6 244.3)">R1</text>
<text x="88.4" y="244.3" transform="rotate(-90 88.4 244.3)">6.8k</text>
<text x="44.4" y="250.6">GND</text>
<text x="102.9" y="247.4">IC4A</text>
<text x="73.9" y="255.3">C4</text>
<text x="102.9" y="255.7">MCP6002</text>
<text x="155.2" y="257.9">100nF</text>
<text x="155.2" y="252.8">C2</text>
<text x="160" y="253.9">IC3P</text>
<text x="172.7" y="253.9">IC4P</text>
<text x="187.9" y="253.9">IC5P</text>
<text x="203.4" y="257.9">100nF</text>
<text x="203.4" y="252.8">C10</text>
<text x="213.3" y="253.9">IC6P</text>
<text x="73.9" y="260.4">100nF</text>
<text x="83.6" y="259.5" transform="rotate(-90 83.6 259.5)">R2</text>
<text x="88.4" y="259.5" transform="rotate(-90 88.4 259.5)">6.8k</text>
<text x="82.5" y="268.4">GND</text>
<text x="161.3" y="268.4">GND</text>
</g>
<g font-size="2.5" fill="#0dab76">
<text x="26.7" y="123.6">+Torque1</text>
<text x="26.7" y="128.7">-Torque1</text>
<text x="26.7" y="133.8">+Torque2</text>
<text x="26.7" y="138.9">-Torque2</text>
<text x="26.7" y="144">+Speed1</text>
<text x="26.7" y="149">-Speed1</text>
<text x="26.7" y="154.1">+Speed2</text>
<text x="26.7" y="159.2">-Speed2</text>
<text x="62.2" y="182.9">Bidirezionale, 10.2V</text>
<text x="120.6" y="188">Taglio: 49,46Hz</text>
<text x="141" y="187.1">Condensatori Poliestere</text>
<text x="257.8" y="200.7">Poliestere</text>
<text x="236.5" y="223.6">Poliestere</text>
<text x="260.3" y="230.3">Taglio: 50Hz, Butterworth</text>
</g>
<g font-size="2.1" fill="#808080">
<text x="48.5" y="39.5">1</text>
<text x="54.4" y="40.6">3V3</text>
<text x="74.3" y="40.6">GND3</text>
<text x="84.9" y="39.5">20</text>
<text x="135.7" y="40.6">AIN0+</text>
<text x="48.5" y="42">2</text>
<text x="48.5" y="44.6">3</text>
<text x="48.5" y="47.1">4</text>
<text x="54.4" y="43.1">EN</text>
<text x="54.4" y="45.7">SENSOR_VP</text>
<text x="75.6" y="45.7">IO22</text>
<text x="75.6" y="43.1">IO23</text>
<text x="84.9" y="47.1">23</text>
<text x="84.9" y="44.6">22</text>
<text x="84.9" y="42">21</text>
<text x="135.7" y="45.7">AIN1+</text>
<text x="135.7" y="43.1">AIN0-</text>
<text x="219.9" y="47.1">VCC</text>
<text x="220" y="42">SDA</text>
<text x="220.3" y="44.6">SCL</text>
<text x="227.1" y="45.7">SCL</text>
<text x="227.1" y="43.1">SDA</text>
<text x="278.9" y="45.7" transform="rotate(-90 278.9 45.7)">VIN</text>
<text x="283.9" y="46" transform="rotate(-90 283.9 46)">3V3</text>
<text x="286.9" y="45.7">CLK</text>
<text x="344.9" y="45.7" transform="rotate(-90 344.9 45.7)">VIN</text>
<text x="350" y="46" transform="rotate(-90 350 46)">3V3</text>
<text x="352.9" y="45.7">CLK</text>
<text x="48.5" y="49.6">5</text>
<text x="48.5" y="52.2">6</text>
<text x="54.4" y="48.2">SENSOR_VN</text>
<text x="54.4" y="50.8">IO34</text>
<text x="54.4" y="53.3">IO35</text>
<text x="74.5" y="50.8">RXD0</text>
<text x="74.7" y="48.2">TXD0</text>
<text x="75.6" y="53.3">IO21</text>
<text x="84.9" y="52.2">25</text>
<text x="84.9" y="49.6">24</text>
<text x="135.7" y="50.8">AIN2+</text>
<text x="135.7" y="48.2">AIN1-</text>
<text x="135.7" y="53.3">AIN2-</text>
<text x="145.7" y="50.8">+5V_DC</text>
<text x="149.1" y="53.3">GND</text>
<text x="219.6" y="49.6">GND</text>
<text x="227.1" y="50.8">GND</text>
<text x="227.1" y="48.2">VCC</text>
<text x="286.4" y="48.2">SDO</text>
<text x="287.4" y="50.8">SDI</text>
<text x="288" y="53.3">CS</text>
<text x="352.4" y="48.2">SDO</text>
<text x="353.5" y="50.8">SDI</text>
<text x="354.1" y="53.3">CS</text>
<text x="48.5" y="54.7">7</text>
<text x="48.5" y="57.3">8</text>
<text x="48.5" y="59.8">9</text>
<text x="54.4" y="55.8">IO32</text>
<text x="54.4" y="58.4">IO33</text>
<text x="74.3" y="55.8">GND2</text>
<text x="75.6" y="58.4">IO19</text>
<text x="84.9" y="59.8">28</text>
<text x="84.9" y="57.3">27</text>
<text x="84.9" y="54.7">26</text>
<text x="135.7" y="55.8">AIN3+</text>
<text x="135.7" y="58.4">AIN3-</text>
<text x="148.3" y="55.8">SCLK</text>
<text x="150.2" y="58.4">DIN</text>
<text x="283.9" y="57.8" transform="rotate(-90 283.9 57.8)">GND</text>
<text x="286.5" y="55.8">RDY</text>
<text x="350" y="57.8" transform="rotate(-90 350 57.8)">GND</text>
<text x="352.5" y="55.8">RDY</text>
<text x="47.4" y="62.3">10</text>
<text x="47.5" y="64.9">11</text>
<text x="54.4" y="60.9">IO25</text>
<text x="54.4" y="63.5">IO26</text>
<text x="54.4" y="66">IO27</text>
<text x="75.6" y="66">IO17</text>
<text x="75.6" y="60.9">IO18</text>
<text x="76.8" y="63.5">IO5</text>
<text x="84.9" y="64.9">30</text>
<text x="84.9" y="62.3">29</text>
<text x="135.7" y="60.9">AIN4+</text>
<text x="135.7" y="66">AIN5+</text>
<text x="135.7" y="63.5">AIN4-</text>
<text x="147.8" y="60.9">DOUT</text>
<text x="147.8" y="63.5">DRDY</text>
<text x="150.9" y="66">CS</text>
<text x="47.4" y="67.4">12</text>
<text x="47.4" y="70">13</text>
<text x="54.4" y="68.5">IO14</text>
<text x="54.4" y="71.1">IO12</text>
<text x="75.6" y="68.5">IO16</text>
<text x="76.8" y="71.1">IO4</text>
<text x="84.9" y="70">32</text>
<text x="84.9" y="67.4">31</text>
<text x="135.7" y="71.1">AIN6+</text>
<text x="135.7" y="68.5">AIN5-</text>
<text x="147.2" y="68.5">PDWN</text>
<text x="47.4" y="72.5">14</text>
<text x="47.4" y="75">15</text>
<text x="47.4" y="77.6">16</text>
<text x="54.4" y="73.6">GND1</text>
<text x="54.4" y="76.2">IO13</text>
<text x="76.8" y="76.2">IO2</text>
<text x="76.8" y="73.6">IO0</text>
<text x="84.9" y="77.6">35</text>
<text x="84.9" y="75">34</text>
<text x="84.9" y="72.5">33</text>
<text x="135.7" y="76.2">AIN7+</text>
<text x="135.7" y="73.6">AIN6-</text>
<text x="47.4" y="80.1">17</text>
<text x="47.4" y="82.7">18</text>
<text x="54.4" y="78.7">SD2</text>
<text x="54.4" y="81.2">SD3</text>
<text x="54.4" y="83.8">CMD</text>
<text x="75.6" y="78.7">IO15</text>
<text x="76.1" y="83.8">SD0</text>
<text x="76.1" y="81.2">SD1</text>
<text x="84.9" y="82.7">37</text>
<text x="84.9" y="80.1">36</text>
<text x="135.7" y="78.7">AIN7-</text>
<text x="47.4" y="85.2">19</text>
<text x="54.4" y="86.3">EXT_5V</text>
<text x="76.1" y="86.3">CLK</text>
<text x="84.9" y="85.2">38</text>
<text x="324.8" y="87.7">1</text>
<text x="328.7" y="88.8">CH0</text>
<text x="344.9" y="88.8">VDD</text>
<text x="352.1" y="87.7">14</text>
<text x="324.8" y="90.3">2</text>
<text x="324.8" y="92.8">3</text>
<text x="324.8" y="95.4">4</text>
<text x="328.7" y="91.4">CH1</text>
<text x="328.7" y="93.9">CH2</text>
<text x="343.2" y="93.9">AGND</text>
<text x="343.7" y="91.4">VREF</text>
<text x="352.1" y="95.4">11</text>
<text x="352.1" y="92.8">12</text>
<text x="352.1" y="90.3">13</text>
<text x="268.9" y="97.9">3</text>
<text x="281" y="100.4">1</text>
<text x="328.7" y="96.5">CH3</text>
<text x="343.3" y="99">DOUT</text>
<text x="345.3" y="96.5">CLK</text>
<text x="345.7" y="101.5">DIN</text>
<text x="352.1" y="100.4">9</text>
<text x="352.1" y="97.9">10</text>
<text x="268.9" y="103">2</text>
<text x="324.8" y="103">5</text>
<text x="324.8" y="105.5">6</text>
<text x="328.7" y="104.1">NC</text>
<text x="328.7" y="106.6">NC</text>
<text x="339.8" y="104.1">CS/SHDN</text>
<text x="343.1" y="106.6">DGND</text>
<text x="352.1" y="103">8</text>
<text x="352.1" y="105.5">7</text>
<text x="190.2" y="115.7">3</text>
<text x="202.3" y="118.2">1</text>
<text x="190.2" y="120.7">2</text>
<text x="190.2" y="133.4">5</text>
<text x="202.3" y="136">7</text>
<text x="268.9" y="136">5</text>
<text x="190.2" y="138.5">6</text>
<text x="268.9" y="141.1">6</text>
<text x="281" y="138.5">7</text>
<text x="189" y="151.2">10</text>
<text x="202.3" y="153.8">8</text>
<text x="190.2" y="156.3">9</text>
<text x="189" y="169">12</text>
<text x="202.3" y="171.5">14</text>
<text x="189" y="174.1">13</text>
<text x="267.8" y="174.1">10</text>
<text x="268.9" y="179.2">9</text>
<text x="281" y="176.6">8</text>
<text x="93.7" y="207.1">5</text>
<text x="105.8" y="209.6">7</text>
<text x="93.7" y="212.2">6</text>
<text x="267.8" y="212.2">12</text>
<text x="281" y="214.7">14</text>
<text x="267.8" y="217.2">13</text>
<text x="37.8" y="227.4">3</text>
<text x="55" y="227.4">2</text>
<text x="93.7" y="227.4">3</text>
<text x="41.7" y="228.5">VIN VOUT</text>
<text x="47.7" y="233" transform="rotate(-90 47.7 233)">VSS</text>
<text x="93.7" y="232.5">2</text>
<text x="105.8" y="229.9">1</text>
<text x="46.6" y="236.9" transform="rotate(-90 46.6 236.9)">1</text>
<text x="93.7" y="247.7">3</text>
<text x="105.8" y="250.3">1</text>
<text x="161.8" y="250.6">VDD</text>
<text x="163.5" y="247.7" transform="rotate(-90 163.5 247.7)">8</text>
<text x="174.5" y="250.6">VDD</text>
<text x="176.2" y="247.7" transform="rotate(-90 176.2 247.7)">8</text>
<text x="189.7" y="250.6">VDD</text>
<text x="191.4" y="247.7" transform="rotate(-90 191.4 247.7)">4</text>
<text x="215.1" y="250.6">VDD</text>
<text x="216.8" y="247.7" transform="rotate(-90 216.8 247.7)">4</text>
<text x="93.7" y="252.8">2</text>
<text x="161.8" y="257.5">VSS</text>
<text x="174.5" y="257.5">VSS</text>
<text x="189.7" y="257.5">VSS</text>
<text x="215.1" y="257.5">VSS</text>
<text x="163.5" y="259.8" transform="rotate(-90 163.5 259.8)">4</text>
<text x="176.2" y="259.8" transform="rotate(-90 176.2 259.8)">4</text>
<text x="191.4" y="260.8" transform="rotate(-90 191.4 260.8)">11</text>
<text x="216.8" y="260.8" transform="rotate(-90 216.8 260.8)">11</text>
</g>
<g font-size="2" fill="#808080">
<text x="41.9" y="37.3" transform="rotate(-90 41.9 37.3)">+3V3</text>
<text x="120.6" y="39.8">AIN0+</text>
<text x="214.6" y="39.8" transform="rotate(-90 214.6 39.8)">+3V3</text>
<text x="280.6" y="37.3" transform="rotate(-90 280.6 37.3)">+3V3</text>
<text x="346.7" y="37.3" transform="rotate(-90 346.7 37.3)">+3V3</text>
<text x="95.2" y="42.4">VSPI_MOSI</text>
<text x="95.2" y="44.9">I2C_SCL</text>
<text x="120.6" y="42.4">AIN0-</text>
<text x="120.6" y="44.9">AIN1+</text>
<text x="120.6" y="47.5">AIN1-</text>
<text x="158.7" y="42.4" transform="rotate(-90 158.7 42.4)">+5V</text>
<text x="203.7" y="42.4">I2C_SDA</text>
<text x="203.9" y="44.9">I2C_SCL</text>
<text x="303.5" y="44.9">VSPI_SCK</text>
<text x="303.5" y="47.5">VSPI_MISO</text>
<text x="369.5" y="44.9">VSPI_SCK</text>
<text x="369.5" y="47.5">VSPI_MISO</text>
<text x="95.2" y="52.5">I2C_SDA</text>
<text x="303.5" y="50">VSPI_MOSI</text>
<text x="303.5" y="52.5">CS1_MAX31865</text>
<text x="369.5" y="50">VSPI_MOSI</text>
<text x="369.5" y="52.5">CS2_MAX31865</text>
<text x="95.2" y="57.6">VSPI_MISO</text>
<text x="166.4" y="55.1">HSPI_SCK</text>
<text x="166.4" y="57.6">HSPI_MOSI</text>
<text x="24.4" y="65.2">CS2_MAX31865</text>
<text x="33.1" y="62.7">PDWN</text>
<text x="33.7" y="60.2">DRDY</text>
<text x="95.2" y="60.2">VSPI_SCK</text>
<text x="95.2" y="65.2">CS1_MAX31865</text>
<text x="95.2" y="62.7">CS_MCP3204</text>
<text x="166.4" y="60.2">HSPI_MISO</text>
<text x="166.4" y="62.7">DRDY</text>
<text x="166.4" y="65.2">HSPI_CS</text>
<text x="28.4" y="70.3">HSPI_MISO</text>
<text x="29.4" y="67.8">HSPI_SCK</text>
<text x="166.4" y="67.8">PDWN</text>
<text x="28.4" y="75.4">HSPI_MOSI</text>
<text x="95.2" y="77.9">HSPI_CS</text>
<text x="34.3" y="85.5" transform="rotate(-90 34.3 85.5)">+5V</text>
<text x="306.6" y="88.1">A_TORQUE1</text>
<text x="356.8" y="85.5" transform="rotate(-90 356.8 85.5)">+3V3</text>
<text x="306.6" y="90.6">A_TORQUE2</text>
<text x="308.4" y="93.2">A_SPEED1</text>
<text x="308.4" y="95.7">A_SPEED2</text>
<text x="361.9" y="95.7">VSPI_SCK</text>
<text x="361.9" y="90.6">ADC_VREF</text>
<text x="361.9" y="100.8">VSPI_MOSI</text>
<text x="361.9" y="98.2">VSPI_MISO</text>
<text x="361.9" y="103.3">CS_MCP3204</text>
<text x="31.7" y="225.2" transform="rotate(-90 31.7 225.2)">+5V</text>
<text x="118.1" y="230.3">ADC_VREF</text>
<text x="161.3" y="245.5" transform="rotate(-90 161.3 245.5)">+5V</text>
<text x="118.1" y="250.6">ADC_HALF_VREF</text>
</g>
<g font-size="1.8" fill="#808080">
<text x="224.8" y="38.6">U3</text>
<text x="224.8" y="55.1">SSD1306_128X64</text>
</g>
<text font-size="1.8" fill="#c90d0c" x="64.2" y="235" transform="rotate(-90 64.2 235)">+</text>
</svg>
